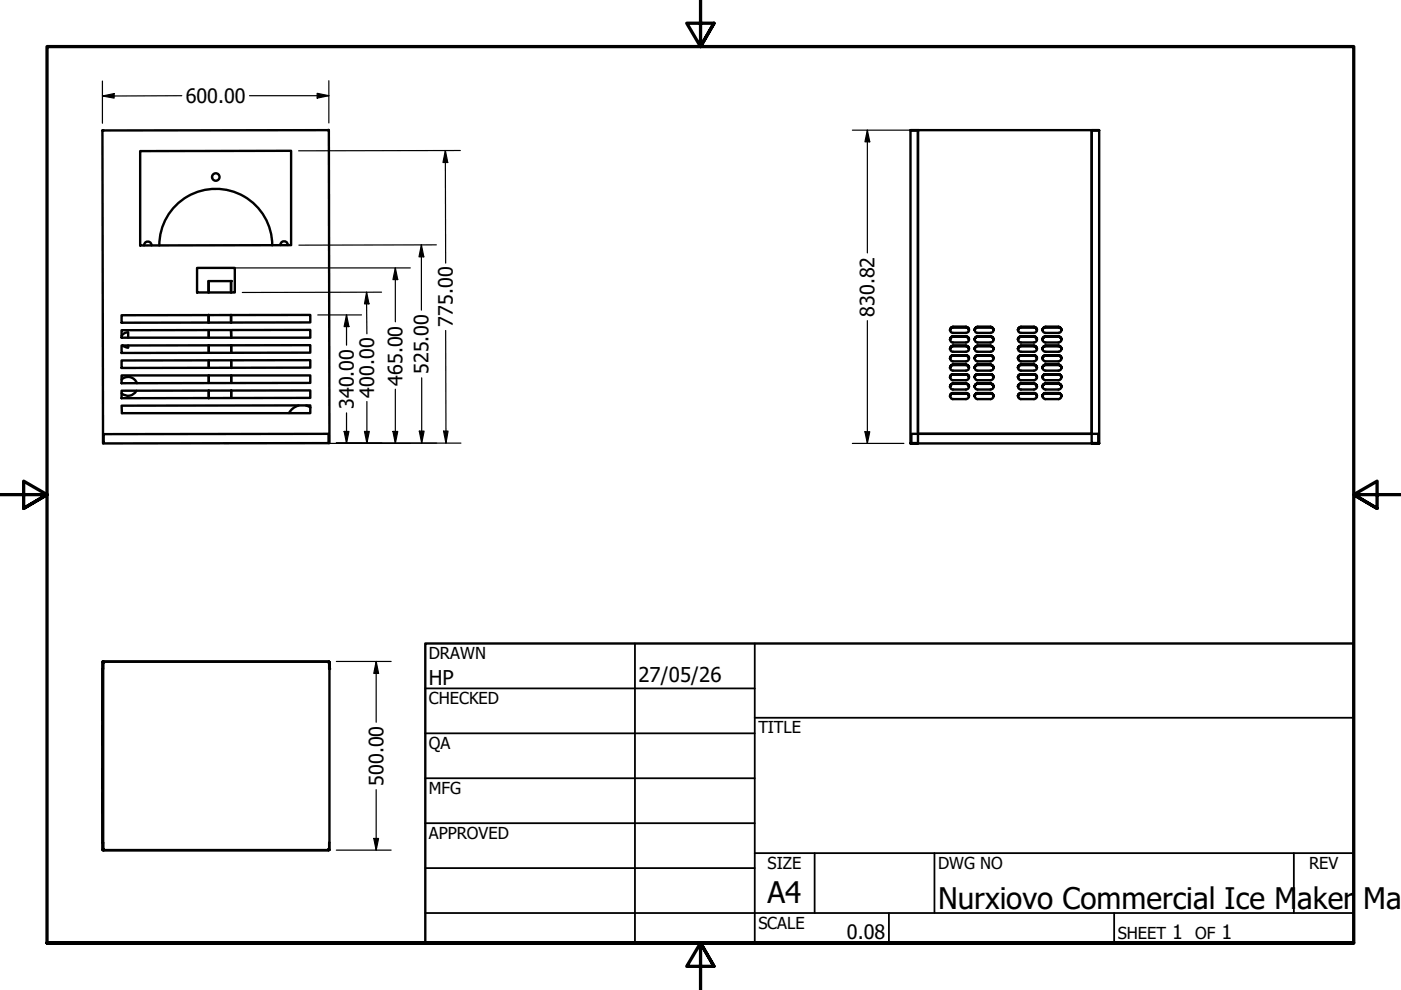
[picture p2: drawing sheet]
<svg xmlns="http://www.w3.org/2000/svg" width="297mm" height="210mm" viewBox="0 0 297 210" stroke-linecap="round" stroke-linejoin="round" font-family="sans-serif">
<!-- layer: Visible (ANSI) -->
<g fill="none" stroke="#000" stroke-width=".51">
<path d="M21.8 27.6l-.1 .1M21.8 27.7h.1M29.7 32h32v20h-32zM69.6 27.6h.1M69.6 27.5l.1 .1M69.7 27.7l.1 66.3h-48v-66.3M69.7 27.7h-48M69.7 27.7h.1M193 27.7l.1 66.3M193 27.7h.1M193.1 27.7h1.5v66.3M193.1 27.6h1.5z"/>
<path d="M231.5 27.6h1.5zM231.5 27.7h1.5M231.5 27.7v66.3h1.5h-1.5M231.5 27.6h-36.9v64.4h36.9v-64.3M231.5 27.6v.1M233 27.7h.1M233 27.7v66.3M32.1 52a.79 .79 0 0 0-.8-.8 .79 .79 0 0 0-.8 .8M41.8 56.8h8v5.2h-8zM44.3 59.6l-.1 2.4M44.3 59.6h4.7M44.3 59.6v2.4"/>
<path d="M49 59.6v2.4M57.7 52a12 12 0 0 0-12-12 12 12 0 0 0-11.9 12M61 52a.79 .79 0 0 0-.8-.8 .79 .79 0 0 0-.8 .8M25.8 70l40-.1v1.7h-40zM25.8 73.3l40-.1v1.6h-40zM25.8 76.4h40v1.5l-40 .1zM25.8 79.6h40v1.6l-40 .1zM25.8 66.8h40v1.6h-40zM26 73.2l.5 .4 .6 .1M27.1 70.5a1.62 1.62 0 0 0-1.3 .7M27.2 70.5v1.1M27.2 73.3v.4"/>
<path d="M44.2 66.8v1.6M44.3 66.8v1.6M44.3 70v1.6M44.3 73.2v1.6M44.3 76.4v1.6M44.3 79.6v1.6M49 70v1.6v-1.6M49 66.8v1.6M49 73.2v1.6M49 76.4v1.6M49 79.6v1.6M201.4 69.9a.65 .65 0 0 1 .7-.6h-.2a.64 .64 0 0 0-.5 .7 .64 .64 0 0 0 .7 .6h2.7a.64 .64 0 0 0 .6-.7 .64 .64 0 0 0-.6-.6 .65 .65 0 0 1 .6 .6"/>
<path d="M201.4 72a.65 .65 0 0 1 .7-.7 .64 .64 0 0 0-.7 .7 .64 .64 0 0 0 .7 .6h2.7a.64 .64 0 0 0 .6-.6 .64 .64 0 0 0-.6-.7 .65 .65 0 0 1 .6 .7M201.4 73.9a.65 .65 0 0 1 .7-.6h-.2a.64 .64 0 0 0-.5 .7 .64 .64 0 0 0 .7 .6h2.7a.64 .64 0 0 0 .6-.7 .64 .64 0 0 0-.6-.6 .65 .65 0 0 1 .6 .6M201.4 76a.65 .65 0 0 1 .7-.7 .64 .64 0 0 0-.7 .7 .64 .64 0 0 0 .7 .6h2.7a.64 .64 0 0 0 .6-.6 .64 .64 0 0 0-.6-.7 .65 .65 0 0 1 .6 .7M201.4 77.9a.65 .65 0 0 1 .7-.6h-.2a.64 .64 0 0 0-.5 .7 .64 .64 0 0 0 .7 .6h2.7a.64 .64 0 0 0 .6-.7 .64 .64 0 0 0-.6-.6 .65 .65 0 0 1 .6 .6M201.4 80a.65 .65 0 0 1 .7-.7 .64 .64 0 0 0-.7 .7 .64 .64 0 0 0 .7 .6h2.7a.64 .64 0 0 0 .6-.6 .64 .64 0 0 0-.6-.7 .65 .65 0 0 1 .6 .7M201.6 71.6l.5-.2-.4 .1-.3 .5zM201.6 75.6l.5-.2-.4 .1-.3 .5zM201.7 69.5l.4-.1-.4 .1-.3 .5zM201.7 73.5l.4-.1-.4 .1-.3 .5zM201.7 77.5l.4-.1-.4 .1-.3 .5zM201.7 79.5l.4-.1-.4 .1-.3 .5zM202.1 69.4h2.7h-2.7"/>
<path d="M202.1 71.4h2.7h-2.7M202.1 73.4h2.7h-2.7M202.1 75.4h2.7h-2.7M202.1 77.4h2.7h-2.7M202.1 79.4h2.7h-2.7M204.8 69.4l.4 .1 .2 .5-.2-.5zM204.8 69.3h-2.7h2.7M204.8 71.4l.5 .2 .1 .4-.1-.4zM204.8 71.3h-2.7h2.7M204.8 73.4l.4 .1 .2 .5-.2-.5zM204.8 73.3h-2.7h2.7M204.8 75.4l.5 .2 .1 .4-.1-.4z"/>
<path d="M204.8 75.3h-2.7h2.7M204.8 77.4l.5 .2 .1 .4-.1-.4zM204.8 77.3h-2.7h2.7M204.8 79.4l.5 .2 .1 .4-.1-.4zM204.8 79.3h-2.7h2.7M206.6 69.9a.65 .65 0 0 1 .7-.6h-.2a.64 .64 0 0 0-.5 .7 .64 .64 0 0 0 .7 .6h2.7a.64 .64 0 0 0 .6-.7 .64 .64 0 0 0-.6-.6 .65 .65 0 0 1 .6 .6M206.6 72a.65 .65 0 0 1 .7-.7 .64 .64 0 0 0-.7 .7 .64 .64 0 0 0 .7 .6h2.7a.64 .64 0 0 0 .6-.6 .64 .64 0 0 0-.6-.7 .65 .65 0 0 1 .6 .7M206.6 73.9a.65 .65 0 0 1 .7-.6h-.2a.64 .64 0 0 0-.5 .7 .64 .64 0 0 0 .7 .6h2.7a.64 .64 0 0 0 .6-.7 .64 .64 0 0 0-.6-.6 .65 .65 0 0 1 .6 .6M206.6 76a.65 .65 0 0 1 .7-.7 .64 .64 0 0 0-.7 .7 .64 .64 0 0 0 .7 .6h2.7a.64 .64 0 0 0 .6-.6 .64 .64 0 0 0-.6-.7 .65 .65 0 0 1 .6 .7M206.6 77.9a.65 .65 0 0 1 .7-.6h-.2a.64 .64 0 0 0-.5 .7 .64 .64 0 0 0 .7 .6h2.7a.64 .64 0 0 0 .6-.7 .64 .64 0 0 0-.6-.6 .65 .65 0 0 1 .6 .6M206.6 80a.65 .65 0 0 1 .7-.7 .64 .64 0 0 0-.7 .7 .64 .64 0 0 0 .7 .6h2.7a.64 .64 0 0 0 .6-.6 .64 .64 0 0 0-.6-.7 .65 .65 0 0 1 .6 .7M206.8 75.6l.5-.2-.4 .1-.3 .5z"/>
<path d="M206.9 69.5l.4-.1-.4 .1-.3 .5zM206.9 71.5l.4-.1-.4 .1-.3 .5zM206.9 73.5l.4-.1-.4 .1-.3 .5zM206.9 77.5l.4-.1-.4 .1-.3 .5zM206.9 79.5l.4-.1-.4 .1-.3 .5zM207.3 69.4h2.7h-2.7M207.3 71.4h2.7h-2.7M207.3 73.4h2.7h-2.7M207.3 75.4h2.7h-2.7M207.3 77.4h2.7h-2.7M207.3 79.4h2.7h-2.7M210 69.4l.4 .1 .2 .5-.2-.5z"/>
<path d="M210 69.3h-2.7h2.7M210 71.4l.5 .2 .1 .4-.1-.4zM210 71.3h-2.7h2.7M210 73.4l.4 .1 .2 .5-.2-.5zM210 73.3h-2.7h2.7M210 75.4l.5 .2 .1 .4-.1-.4zM210 75.3h-2.7h2.7M210 77.4l.5 .2 .1 .4-.1-.4zM210 77.3h-2.7h2.7M210 79.4l.5 .2 .1 .4-.1-.4zM210 79.3h-2.7h2.7M215.8 69.9a.65 .65 0 0 1 .7-.6h-.2a.64 .64 0 0 0-.5 .7 .64 .64 0 0 0 .7 .6h2.7a.64 .64 0 0 0 .6-.7 .64 .64 0 0 0-.6-.6 .65 .65 0 0 1 .6 .6"/>
<path d="M215.8 72a.65 .65 0 0 1 .7-.7 .64 .64 0 0 0-.7 .7 .64 .64 0 0 0 .7 .6h2.7a.64 .64 0 0 0 .6-.6 .64 .64 0 0 0-.6-.7 .65 .65 0 0 1 .6 .7M215.8 73.9a.65 .65 0 0 1 .7-.6h-.2a.64 .64 0 0 0-.5 .7 .64 .64 0 0 0 .7 .6h2.7a.64 .64 0 0 0 .6-.7 .64 .64 0 0 0-.6-.6 .65 .65 0 0 1 .6 .6M215.8 76a.65 .65 0 0 1 .7-.7 .64 .64 0 0 0-.7 .7 .64 .64 0 0 0 .7 .6h2.8a.64 .64 0 0 0 .5-.7 .64 .64 0 0 0-.6-.6 .65 .65 0 0 1 .6 .7M215.8 77.9a.65 .65 0 0 1 .7-.6h-.2a.64 .64 0 0 0-.5 .7 .64 .64 0 0 0 .7 .6h2.7a.64 .64 0 0 0 .6-.7 .64 .64 0 0 0-.6-.6 .65 .65 0 0 1 .6 .6M215.8 80a.65 .65 0 0 1 .7-.7 .64 .64 0 0 0-.7 .7 .64 .64 0 0 0 .7 .6h2.8a.64 .64 0 0 0 .5-.7 .64 .64 0 0 0-.6-.6 .65 .65 0 0 1 .6 .7M216 71.6l.5-.2-.5 .2-.2 .4zM216 75.6l.5-.2-.5 .2-.2 .4zM216 77.6l.5-.2-.5 .2-.2 .4zM216 79.6l.5-.2-.5 .2-.2 .4zM216.1 69.5l.4-.1-.4 .1-.3 .5zM216.1 73.5l.4-.1-.4 .1-.3 .5zM216.5 69.4h2.7h-2.7"/>
<path d="M216.5 71.4h2.7h-2.7M216.5 73.4h2.7h-2.7M216.5 75.4h2.7h-2.7M216.5 77.4h2.7h-2.7M216.5 79.4h2.7h-2.7M219.2 69.3h-2.7h2.7M219.2 69.4l.4 .1 .2 .5-.2-.5zM219.2 71.3h-2.7h2.7M219.2 71.4l.5 .2 .1 .4-.1-.4zM219.2 73.3h-2.7h2.7M219.2 73.4l.4 .1 .2 .5-.2-.5zM219.2 75.3h-2.7h2.7"/>
<path d="M219.2 75.4l.5 .2 .1 .4-.1-.4zM219.2 77.3h-2.7h2.7M219.2 77.4l.5 .2 .1 .4-.1-.4zM219.2 79.3h-2.7h2.7M219.2 79.4l.5 .2 .1 .4-.1-.4zM221 69.9a.65 .65 0 0 1 .7-.6h-.1a.64 .64 0 0 0-.6 .7 .64 .64 0 0 0 .7 .6h2.7a.64 .64 0 0 0 .6-.7 .64 .64 0 0 0-.6-.6 .65 .65 0 0 1 .6 .6M221 72a.65 .65 0 0 1 .7-.7 .64 .64 0 0 0-.7 .7 .64 .64 0 0 0 .7 .6h2.7a.64 .64 0 0 0 .6-.6 .64 .64 0 0 0-.6-.7 .65 .65 0 0 1 .6 .7M221 73.9a.65 .65 0 0 1 .7-.6h-.1a.64 .64 0 0 0-.6 .7 .64 .64 0 0 0 .7 .6h2.7a.64 .64 0 0 0 .6-.7 .64 .64 0 0 0-.6-.6 .65 .65 0 0 1 .6 .6M221 76a.65 .65 0 0 1 .7-.7 .64 .64 0 0 0-.7 .7 .64 .64 0 0 0 .7 .6h2.8a.64 .64 0 0 0 .5-.7 .64 .64 0 0 0-.6-.6 .65 .65 0 0 1 .6 .7M221 77.9a.65 .65 0 0 1 .7-.6h-.1a.64 .64 0 0 0-.6 .7 .64 .64 0 0 0 .7 .6h2.7a.64 .64 0 0 0 .6-.7 .64 .64 0 0 0-.6-.6 .65 .65 0 0 1 .6 .6M221 80a.65 .65 0 0 1 .7-.7 .64 .64 0 0 0-.7 .7 .64 .64 0 0 0 .7 .6h2.8a.64 .64 0 0 0 .5-.7 .64 .64 0 0 0-.6-.6 .65 .65 0 0 1 .6 .7M221.2 71.6l.5-.2-.5 .2-.2 .4z"/>
<path d="M221.2 75.6l.5-.2-.5 .2-.2 .4zM221.2 77.6l.5-.2-.5 .2-.2 .4zM221.2 79.6l.5-.2-.5 .2-.2 .4zM221.3 69.5l.4-.1-.4 .1-.3 .5zM221.3 73.5l.4-.1-.4 .1-.3 .5zM221.7 69.4h2.7h-2.7M221.7 71.4h2.7h-2.7M221.7 73.4h2.7h-2.7M221.7 75.4h2.7h-2.7M221.7 77.4h2.7h-2.7M221.7 79.4h2.7h-2.7M224.4 69.3h-2.7h2.7"/>
<path d="M224.4 69.4l.4 .1 .2 .5-.2-.5zM224.4 71.3h-2.7h2.7M224.4 71.4l.5 .2 .1 .4-.1-.4zM224.4 73.3h-2.7h2.7M224.4 73.4l.4 .1 .2 .5-.2-.5zM224.4 75.3h-2.7h2.7M224.4 75.4l.5 .2 .1 .4-.1-.4zM224.4 77.3h-2.7h2.7M224.4 77.4l.5 .2 .1 .4-.1-.4zM224.4 79.3h-2.7h2.7M224.4 79.4l.5 .2 .1 .4-.1-.4zM25.8 80.5a2 2 0 0 1 3.2 .7"/>
<path d="M25.8 82.8h40v1.6h-40zM25.8 86h40v1.6h-40zM28.9 82.8a2 2 0 0 1-3.1 .6M44.3 82.8v1.6M49 82.8v1.6M63.3 86a3.2 3.2 0 0 0-2 1.6M64.9 86l.9 .4M69.7 93.8v-1.8h-47.7v1.8M193 94h.1M193.1 94h39.9M193.1 94h1.5zM193.2 93.8v-1.8h39.7v1.8"/>
<path d="M201.4 82a.65 .65 0 0 1 .7-.7 .64 .64 0 0 0-.7 .7 .64 .64 0 0 0 .7 .6h2.7a.64 .64 0 0 0 .6-.6 .64 .64 0 0 0-.6-.7 .65 .65 0 0 1 .6 .7M201.4 84a.65 .65 0 0 1 .7-.7 .64 .64 0 0 0-.7 .7 .64 .64 0 0 0 .7 .6h2.7a.64 .64 0 0 0 .6-.6 .64 .64 0 0 0-.6-.7 .65 .65 0 0 1 .6 .7M201.7 81.5l.4-.1-.4 .1-.3 .5zM201.7 83.5l.4-.1-.4 .1-.3 .5zM202.1 81.4h2.7h-2.7M202.1 83.4h2.7h-2.7M204.8 81.4l.5 .2 .1 .4-.1-.4zM204.8 81.3h-2.7h2.7M204.8 83.4l.5 .2 .1 .4-.1-.4zM204.8 83.3h-2.7h2.7M206.6 82a.65 .65 0 0 1 .7-.7 .64 .64 0 0 0-.7 .7 .64 .64 0 0 0 .7 .6h2.7a.64 .64 0 0 0 .6-.6 .64 .64 0 0 0-.6-.7 .65 .65 0 0 1 .6 .7M206.6 84l.3-.5 .4-.1-.4 .1-.3 .5a.65 .65 0 0 1 .7-.7 .64 .64 0 0 0-.7 .7 .64 .64 0 0 0 .7 .6h2.7a.64 .64 0 0 0 .6-.6 .64 .64 0 0 0-.6-.7 .65 .65 0 0 1 .6 .7"/>
<path d="M206.9 81.5l.4-.1-.4 .1-.3 .5zM207.3 81.4h2.7h-2.7M207.3 83.4h2.7h-2.7M210 81.4l.5 .2 .1 .4-.1-.4zM210 81.3h-2.7h2.7M210 83.4l.5 .2 .1 .4-.1-.4zM210 83.3h-2.7h2.7M215.8 82a.65 .65 0 0 1 .7-.7 .64 .64 0 0 0-.7 .7 .64 .64 0 0 0 .7 .6h2.7a.64 .64 0 0 0 .6-.6 .64 .64 0 0 0-.6-.7 .65 .65 0 0 1 .6 .7M215.8 84a.65 .65 0 0 1 .7-.7 .64 .64 0 0 0-.7 .7 .64 .64 0 0 0 .7 .6h2.8a.64 .64 0 0 0 .5-.7 .64 .64 0 0 0-.6-.6 .65 .65 0 0 1 .6 .7M216 83.6l.5-.2-.5 .2-.2 .4zM216.1 81.5l.4-.1-.5 .2-.2 .4zM216.5 81.4h2.7h-2.7"/>
<path d="M216.5 83.4h2.7h-2.7M219.2 81.3h-2.7h2.7M219.2 81.4l.5 .2 .1 .4-.1-.4zM219.2 83.3h-2.7h2.7M219.2 83.4l.5 .2 .1 .4-.1-.4zM221 82a.65 .65 0 0 1 .7-.7 .64 .64 0 0 0-.7 .7 .64 .64 0 0 0 .7 .6h2.7a.64 .64 0 0 0 .6-.6 .64 .64 0 0 0-.6-.7 .65 .65 0 0 1 .6 .7M221 84l.2-.4 .5-.2-.5 .2-.2 .4a.65 .65 0 0 1 .7-.7 .64 .64 0 0 0-.7 .7 .64 .64 0 0 0 .7 .6h2.8a.64 .64 0 0 0 .5-.7 .64 .64 0 0 0-.6-.6 .65 .65 0 0 1 .6 .7M221.2 81.6l.5-.2-.5 .2-.2 .4zM221.7 81.4h2.7h-2.7M221.7 83.4h2.7h-2.7M224.4 81.3h-2.7h2.7M224.4 81.4l.5 .2 .1 .4-.1-.4z"/>
<path d="M224.4 83.4l.5 .2 .1 .4-.1-.4zM224.4 83.3h-2.7h2.7M231.5 94h1.5zM233 94h.1M21.7 141.8h.1v36.9h-.1zM21.8 152v.7zM21.8 152v-2.7v2.7M21.8 148.7v.6zM21.8 157.2v.6zM21.8 157.2v-2.7v2.7M21.8 153.9v.6zM21.8 140.4h.1"/>
<path d="M21.8 140.4h.2M21.8 140.4v39.7M21.9 140.2l-.1 .2 48-.1v1.5v-1.6h-48l-.1 1.6h.1v-1.4v1.4M22 140.4h.1M22 140.3h.1M69.7 140.3v.1M69.7 140.3h.1M69.7 140.4h.1M69.8 141.8v36.9M21.7 178.7v1.5h.2M21.8 163v.7zM21.8 163.7v2.7v-2.7"/>
<path d="M21.8 166.4v.6zM21.8 168.2v.7zM21.8 168.9v2.7v-2.7M21.8 171.6v.6zM21.8 171.6v-2.7v2.7M21.8 178.7v1.5zM69.8 178.7v1.5h-.1zM21.8 180.2h.1M21.9 180.2h47.8h-47.8M21.9 180.1h.1M22 180.2v-.1v.1M69.7 180.1v.1"/>
<path d="M69.7 180.2h.1M69.7 180.1h.1"/>
<circle cx="45.8" cy="37.5" r=".79"/>
</g>
<g fill="#000">
<circle cx="21.8" cy="27.7" r=".25"/>
<circle cx="69.7" cy="27.6" r=".25"/>
<circle cx="194.6" cy="27.6" r=".25"/>
<circle cx="49" cy="59.6" r=".25"/>
<circle cx="193.2" cy="94" r=".25"/>
<circle cx="231.5" cy="94" r=".25"/>
<circle cx="232.9" cy="94" r=".25"/>
<circle cx="233" cy="94" r=".25"/>
<circle cx="21.9" cy="140.4" r=".25"/>
<circle cx="69.7" cy="140.4" r=".25"/>
<circle cx="69.8" cy="141.8" r=".25"/>
<circle cx="21.8" cy="180.1" r=".25"/>
<circle cx="69.7" cy="180.2" r=".25"/>
</g>
<!-- layer: Border (ANSI) -->
<path d="M148.5 -.1v10l-2.9-5h5.8l-2.9 5 2.9-5M0 104.9h10l-5-2.9v5.8l5-2.9-5 2.9M297 104.9h-10l5-2.9v5.8l-5-2.9 5 2.9M10 199.9v-190h277v190h-277h277M151.4 204.9l-2.9-5 2.9 5h-5.8l2.9-5v10" fill="none" stroke="#000" stroke-width=".7"/>
<!-- layer: Title (ANSI) -->
<g fill="none" stroke="#000" stroke-width=".38">
<path d="M134.6 136.4v63.5M160 136.4v63.5M90.2 146h69.8M90.2 155.5h69.8M160 152.2h127M90.2 165h69.8M90.2 174.5h69.8M90.2 193.6h196.8M90.2 184.1h69.8M160 180.9h127M172.7 180.9v12.7M188.5 193.6v6.3"/>
<path d="M198.1 180.9v12.7M236.2 193.6v6.3M274.3 180.9v12.7"/>
</g>
<path d="M90.2 136.4h196.8v63.5h-196.8z" fill="none" stroke="#000" stroke-width=".51"/>
<!-- layer: Dimension (ANSI) -->
<g fill="none" stroke="#000" stroke-width=".25">
<path d="M21.7 17.2v8.9M67.2 19.8l2.5 .5-2.5 .5zM69.7 17.1v9M21.7 20.4l2.5-.6v1zM38.5 20.3l-16.8 .1M52.9 20.3h16.8M94.4 31.9l.5 2.6h-1zM94.4 31.9l.1 23.9M97.6 31.9l-34.3 .1M180.7 27.6h12.3M183.9 27.6l.5 2.5h-1zM183.9 27.6v26"/>
<path d="M47.4 56.8h39.6M83.8 56.8l.5 2.5h-1zM83.8 56.8v11.4M89.3 51.9l.6 2.6h-1.1zM89.3 51.9v13.9M92.5 51.9l-29.1 .1M67.4 66.8h9.2M73.5 66.8l.5 2.5h-1zM73.5 66.8v6.4M77.7 61.9l.5 2.5h-.9zM77.7 61.9l.1 8.9M80.9 61.9l-29.5 .1"/>
<path d="M94.5 70.1l.1 23.9M183.9 68v26M47.4 94h39.6M71.3 94h26.4M73 91.5h1l-.5 2.5zM73.5 87.5v6.5M77.3 91.5h1l-.5 2.5zM77.8 85.1v8.9M83.3 91.5h1l-.5 2.5zM83.8 82.5v11.5M88.9 91.4h1l-.5 2.6zM89.4 80.1v13.9"/>
<path d="M94 91.4h1l-.4 2.6zM180.7 94h10.9M183.4 91.5h1l-.5 2.5zM71.3 140.2h11.6M79.8 140.2l.5 2.6h-1.1zM79.8 140.2v12.9M79.2 177.8h1.1l-.5 2.4zM79.8 167.4v12.8M71.3 180.2h11.6"/>
</g>
<g fill="#000">
<path d="M21.7 20.4l2.5-.6v1zM67.2 19.8l2.5 .5-2.5 .5zM94.4 31.9l.5 2.6h-1zM183.9 27.6l.5 2.5h-1zM83.8 56.8l.5 2.5h-1zM89.3 51.9l.6 2.6h-1.1zM73.5 66.8l.5 2.5h-1zM77.7 61.9l.5 2.5h-.9zM73 91.5h1l-.5 2.5zM77.3 91.5h1l-.5 2.5zM83.3 91.5h1l-.5 2.5zM88.9 91.4h1l-.5 2.6z"/>
<path d="M94 91.4h1l-.4 2.6zM183.4 91.5h1l-.5 2.5zM79.8 140.2l.5 2.6h-1.1zM79.2 177.8h1.1l-.5 2.4z"/>
</g>
<g font-size="6.3">
<text x="162.8" y="191.4">A4</text>
<text x="198.9" y="192.7">Nurxiovo Commercial Ice M</text>
<text x="275" y="192.7">aker</text>
<text x="289.1" y="192.7">Ma</text>
</g>
<g font-size="4.3">
<text x="90.9" y="145.2">HP</text>
<text x="135.4" y="144.5">27/05/26</text>
</g>
<g font-size="4.2">
<text x="39.4" y="21.8">600.00</text>
<text x="96" y="69.3" transform="rotate(-90 96 69.3)">775.00</text>
<text x="185.4" y="67.2" transform="rotate(-90 185.4 67.2)">830.82</text>
<text x="85.3" y="81.8" transform="rotate(-90 85.3 81.8)">465.00</text>
<text x="90.9" y="79.3" transform="rotate(-90 90.9 79.3)">525.00</text>
<text x="75" y="86.7" transform="rotate(-90 75 86.7)">340.00</text>
<text x="79.3" y="84.3" transform="rotate(-90 79.3 84.3)">400.00</text>
<text x="81.3" y="166.6" transform="rotate(-90 81.3 166.6)">500.00</text>
<text x="179.6" y="199">0.08</text>
<text x="248.5" y="199.1">1</text>
<text x="259" y="199.1">1</text>
</g>
<g font-size="3.5">
<text x="90.9" y="139.7">DRAWN</text>
<text x="90.9" y="149.3">CHECKED</text>
<text x="160.8" y="155.5">TITLE</text>
<text x="90.9" y="158.8">QA</text>
<text x="90.9" y="168.3">MFG</text>
<text x="90.9" y="177.8">APPROVED</text>
<text x="162.8" y="184.2">SIZE</text>
<text x="198.9" y="184.2">DWG NO</text>
<text x="277.6" y="184.2">REV</text>
<text x="160.8" y="196.9">SCALE</text>
<text x="237" y="199.1">SHEET</text>
<text x="253.4" y="199.1">OF</text>
</g>
</svg>
